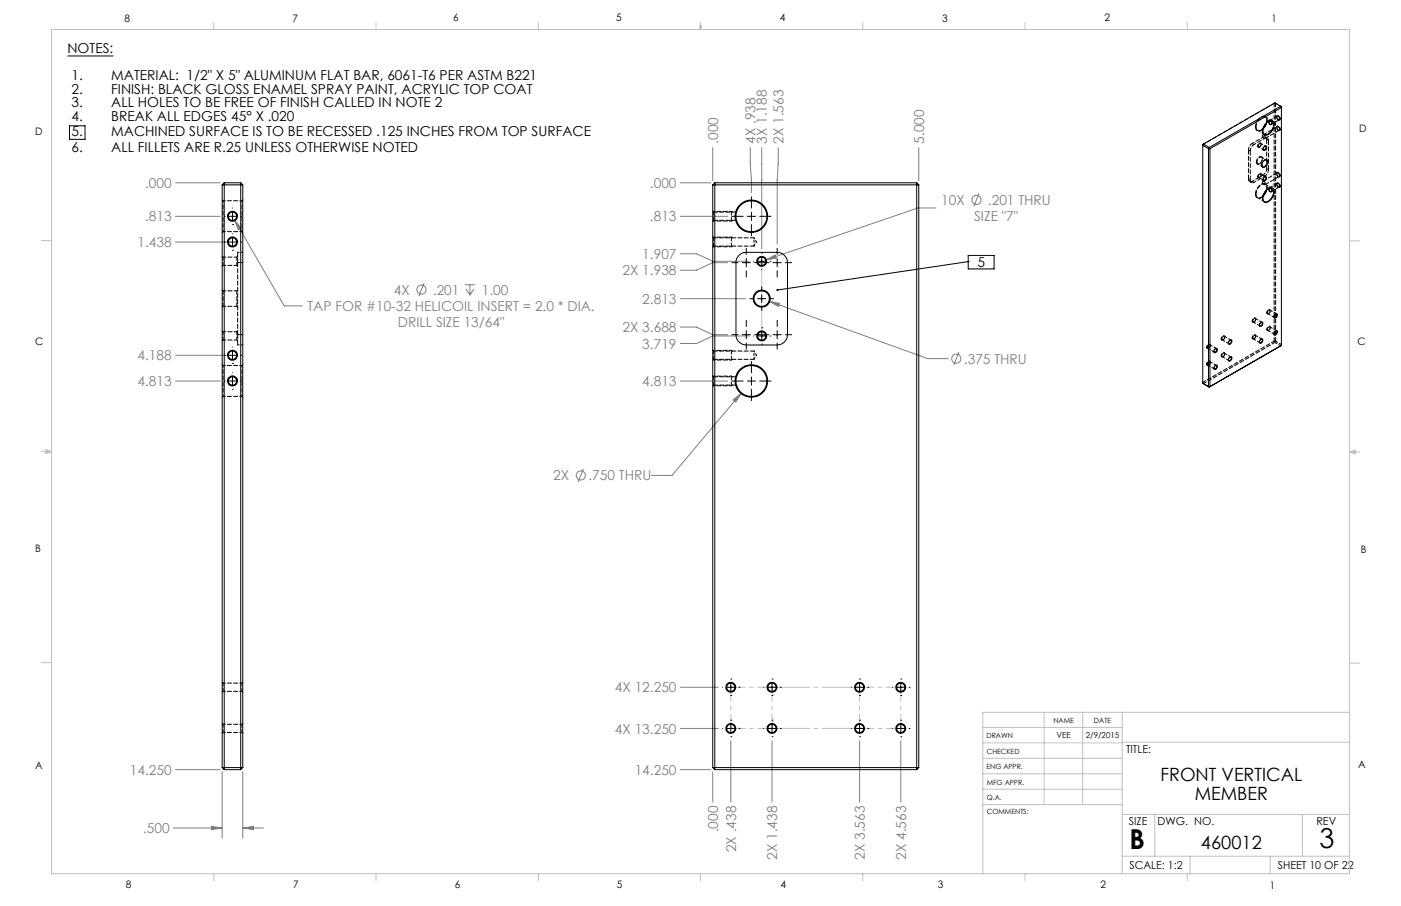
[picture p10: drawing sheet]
<svg xmlns="http://www.w3.org/2000/svg" width="432mm" height="279mm" viewBox="0 0 432 279" stroke-linecap="round" stroke-linejoin="round" font-family="sans-serif">
<g fill="none" stroke="#808080" stroke-width=".31">
<path d="M54.1 56.4h13.7M209.7 56.4h9.3M219.7 45.5v10.2M231.2 45.5l.4 13.9M234.8 45.5v31.3M239.9 45.5v5l-.4 5v19.8M283.2 45.5v10.2M301.8 59.6l-1.7 4M54.1 66.7h13.7M54.1 74.6h16.3M72.3 67.8l2.1 2.6-.9 .5zM72.3 67.8l15.3 26.5h5.6"/>
<path d="M209.7 66.7h14.6M209.7 78.2h5l5 2.4h11.2M288.5 64.1h-5.6l-46.9 16.1M130.7 87.3l-1.6 4M143.2 87.8h3.2M143.6 89.1l1.3 1.9M144.9 87.8v3.2M146 89.1l-1.1 1.9M209.7 92.1h20.1M224.3 81h-4.6l-5 2.3h-5M236 80.2l2.9-1.6 .4 1zM237 92.9l3.3 .7-.4 .9z"/>
<path d="M237 92.9l48.9 17.7h6.4M54.1 117.5h13.7M54.1 109.6h16.3M209.7 100.9h5l5 2.3h4.6M209.7 117.5h14.6M230.9 103.6h-11.2l-5 2.3h-5M295.6 108.6l-1.7 4M226 123.3l2.5-2.2-1.7 2.9zM228.5 121.1l-21.4 25.5h-6.3M179.8 144.6l-1.6 4M209.7 211.9h11.7M54.1 237.3h13.7"/>
<path d="M68.5 238v20.5M74.8 238v20.5M209.7 224.6h11.7M209.7 237.3h9.3M219.7 238v9.4M225.2 228.5v18.9M237.9 228.5v18.9M264.9 228.5v18.9M277.6 228.5v18.9M53.5 255.3h15M65.2 254.8l3.3 .5-3.3 .6zM74.8 255.3l3.3-.5v1.1z"/>
<path d="M74.8 255.3h6.4"/>
<circle cx="301" cy="61.6" r="1.4"/>
<circle cx="129.9" cy="89.3" r="1.42"/>
<circle cx="294.7" cy="110.6" r="1.41"/>
<circle cx="179" cy="146.6" r="1.41"/>
</g>
<g fill="none" stroke="#000" stroke-width=".31">
<path d="M20.8 17.3h14.1M21.4 38.8h4.8v4.2h-4.8zM69.1 74.6h.1M69.1 66.7h.1M70.4 74.6h2.5M70.4 66.7h2.5M71.6 77.2h.1M71.6 69.3h.1M71.6 64.1v.1M71.6 65.4v2.6M71.6 72.1h.1M71.6 73.4v2.5"/>
<path d="M74.2 74.6h.1M74.2 66.7h.1M225.6 66.7h3.5M230 76.6v1.9M230 79.7v2.6M230.3 66.7h2.6M231.6 60.7v3.5M231.6 65.4v2.6M231.6 69.3v3.4M234.1 66.7h3.5M234.8 78h.1M234.8 79.3v2.5"/>
<path d="M239.5 76.6v1.9M239.5 79.7v2.6M298.4 78.8h8v4.1h-8zM225.6 81h1.9M228.7 81h2.6M230 83.5v1.9M230 98.8v1.9M231.1 92.1h1.1M232.2 80.6h.1M232.6 81h1.9M233.5 92.1h2.5M233.5 80.6h2.5"/>
<path d="M234.8 83.1h.1M234.8 88.4v1.2M234.8 90.8v2.6M234.8 94.7v1M235.1 81h1.9M237.3 80.6h.1M237.3 92.1h1.1M238.3 81h2.5M239.5 83.5v1.9M239.5 98.8v1.9M242.1 81h1.9M298.4 80.7h.1"/>
<path d="M298.4 80.7l-58.8 8.7M69.1 109.6h.1M69.1 117.5h.1M70.4 109.6h2.5M70.4 117.5h2.5M71.6 112.1h.1M71.6 107h.1M71.6 108.3v2.5M71.6 114.9v.1M71.6 116.2v2.6M74.2 109.6h.1M74.2 117.5h.1"/>
<path d="M225.6 117.5h3.5M225.6 103.2h1.9M228.7 103.2h2.6M230 102v2.5M230 105.8v1.9M230.3 117.5h2.6M231.6 111.5v3.5M231.6 116.2v2.6M232.2 103.6h.1M232.6 103.2h1.9M233.5 103.6h2.5M234.1 117.5h3.5"/>
<path d="M234.8 101.1h.1M234.8 106.2h.1M234.8 102.3v2.6M235.1 103.2h1.9M237.3 103.6h.1M238.3 103.2h2.5M239.5 102v2.5M239.5 105.8v1.9M242.1 103.2h1.9M71.6 120.1h.1M231.6 120.1v3.4M222.7 211.9h.1"/>
<path d="M224 211.9h2.5M225.2 209.4h.1M225.2 214.5h.1M225.2 210.7v2.5M227.8 211.9h.1M235.4 211.9h.1M236.7 211.9h2.5M237.9 209.4h.1M237.9 214.5h.1M237.9 210.7v2.5M240.5 211.9h.1M262.4 211.9h.1"/>
<path d="M263.7 211.9h2.5M264.9 209.4h.1M264.9 214.5h.1M264.9 210.7v2.5M267.5 211.9h.1M275.1 211.9h.1M276.4 211.9h2.5M277.6 209.4h.1M277.6 214.5h.1M277.6 210.7v2.5M280.2 211.9h.1M222.7 224.6h.1"/>
<path d="M224 224.6h2.5M225.2 222.1h.1M225.2 227.2h.1M225.2 223.4v2.5M227.8 224.6h.1M235.4 224.6h.1M236.7 224.6h2.5M237.9 222.1h.1M237.9 227.2h.1M237.9 223.4v2.5M240.5 224.6h.1M262.4 224.6h.1"/>
<path d="M263.7 224.6h2.5M264.9 222.1h.1M264.9 227.2h.1M264.9 223.4v2.5M267.5 224.6h.1M275.1 224.6h.1M276.4 224.6h2.5M277.6 222.1h.1M277.6 227.2h.1M277.6 223.4v2.5M280.2 224.6h.1"/>
</g>
<path d="M394 39a.51 .51 0 0 0-.7 .4 .51 .51 0 0 0 .4 .6 .46 .46 0 0 0 .7 .2 .46 .46 0 0 0-.1-.8l-.3-.4M394 35.8a.51 .51 0 0 0-.7 .3 .51 .51 0 0 0 .4 .7 .46 .46 0 0 0 .7 .1 .46 .46 0 0 0-.1-.7l-.3-.4M394 53.3a.51 .51 0 0 0-.7 .3 .51 .51 0 0 0 .4 .7 .46 .46 0 0 0 .7 .1 .46 .46 0 0 0-.1-.7l-.3-.4M394 56.5a.51 .51 0 0 0-.7 .4 .51 .51 0 0 0 .4 .6 .46 .46 0 0 0 .7 .2 .46 .46 0 0 0-.1-.8l-.3-.4M71.7 73.1a1.48 1.48 0 0 1 1.3 2.2 1.48 1.48 0 0 1-2.6 .2 1.48 1.48 0 0 1 1.1-2.4h.2M71.7 65.2a1.48 1.48 0 0 1 1.3 2.2 1.48 1.48 0 0 1-2.6 .1 1.48 1.48 0 0 1 1.1-2.3h.2M71.7 108.1a1.48 1.48 0 0 1 1.3 2.1 1.48 1.48 0 0 1-2.6 .2 1.48 1.48 0 0 1 1.1-2.3h.2M71.7 116a1.48 1.48 0 0 1 1.3 2.2 1.48 1.48 0 0 1-2.6 .1 1.48 1.48 0 0 1 1.1-2.3h.2" fill="none" stroke="#000" stroke-width=".31" stroke-dasharray="1.3 .6" stroke-dashoffset=".7" stroke-linecap="butt"/>
<path d="M234.8 80.6v23" fill="none" stroke="#c0c0c0" stroke-width=".31" stroke-dasharray="15.2 1.3 1.3 1.3" stroke-dashoffset="5.6"/>
<path d="M238 211.9h26.9M238 224.6h26.9" fill="none" stroke="#c0c0c0" stroke-width=".31" stroke-dasharray="15.2 1.3 1.3 1.3" stroke-dashoffset="3.7"/>
<path d="M225.3 211.9h12.7M225.3 211.9v12.7M238 211.9v12.7M264.9 211.9h12.7M264.9 211.9v12.7M277.6 211.9v12.7M225.3 224.6h12.7M264.9 224.6h12.7" fill="none" stroke="#c0c0c0" stroke-width=".31" stroke-dasharray="15.2 1.3 1.3 1.3" stroke-dashoffset="10.8"/>
<g fill="none" stroke="#c0c0c0" stroke-width=".31">
<path d="M15.9 9.1h400v260.4h-400zM65.9 6.9v2.2M115.9 6.9v2.2M165.9 6.9v2.2M215.6 8h.6l-.3 1.1zM215.7 8l.2 1.1M215.9 6.9v2.2M216 8l-.1 1.1M265.9 6.9v2.2M315.9 6.9v2.2M365.9 6.9v2.2M12.7 74.2h3.2"/>
<path d="M415.9 74.3h3.2M12.7 139.3h3.2M14.2 139.1l1.7 .2M14.2 138.7l1.7 .6-1.7 .5zM15.9 139.3l-1.7 .3M415.9 139.4h3.2M415.9 139.4l1.8-.6v1.2zM415.9 139.4l1.8 .3M417.7 139.2l-1.8 .2M12.7 204.4h3.2M321.8 219.7v28.4M333.7 219.7v28.4"/>
<path d="M345.9 219.7v49.8M415.9 204.5h3.2M415.9 219.7h-113v49.8M302.9 233.9h43M302.9 229.1h43M302.9 224.3h43M302.9 238.6h43M345.9 228.9h70M302.9 248.1h43M302.9 243.4h43M345.9 251.2h70M355.9 251.2v12.9"/>
<path d="M401.4 251.2v12.9M65.9 269.5v2.1M115.9 269.5v2.1M165.9 269.5v2.1M215.9 269.5v2.1M265.9 269.5v2.1M315.9 269.5v2.1M345.9 264.1h70M365.9 269.5v2.1M366.8 264.1v5.4M391.5 264.1v5.4"/>
</g>
<path d="M219.7 73.1h5.7M219.7 76.1h5.7M219.7 65.2h5.7M219.7 68.2h5.7M219.7 108.1h5.7M219.7 111h5.7M219.7 116h5.7M219.7 119h5.7" fill="none" stroke="#000" stroke-width=".31" stroke-dasharray="1.3 .6" stroke-dashoffset=".7"/>
<path d="M225.4 76.1l.4-.2M225.4 73.1l.4 .2M225.4 68.2l.4-.2M225.4 65.2l.4 .2M225.4 111l.4-.2M225.4 108.1l.4 .2M225.4 119l.4-.2M225.4 116l.4 .2" fill="none" stroke="#000" stroke-width=".31" stroke-dasharray="1.3 .6"/>
<path d="M225.4 76.1v-3M225.4 68.2v-3M225.4 111v-2.9M225.4 119v-3" fill="none" stroke="#000" stroke-width=".31" stroke-dasharray="1.3 .6" stroke-dashoffset=".1"/>
<path d="M226 123.3l.8 .7 1.7-2.9zM236 80.2l3.3-.6-.4-1zM237 92.9l2.9 1.6 .4-.9zM65.2 254.8l3.3 .5-3.3 .6zM74.8 255.3l3.3-.5v1.1zM72.3 67.8l1.2 3.1 .9-.5z" fill="#808080"/>
<path d="M239.4 89.2a.34 .34 0 0 1 .5 .1 .34 .34 0 0 1-.2 .5 .34 .34 0 0 1-.4-.3l.3-.1-.3 .1z" fill="#000"/>
<g fill="none" stroke="#000" stroke-width=".31">
<path d="M390.2 38a1.46 1.46 0 0 1 2.3-.5 3.3 3.3 0 0 1-2.5 4.2 2.19 2.19 0 0 1 0-3.4zM390.4 37.8l-1.1 2 .7-1 .4-1M390.9 37.4a1.12 1.12 0 0 1 1.4 .1 1.12 1.12 0 0 1 .2 1.4 2.83 2.83 0 0 1-2.8 2.6l-.4-.6-.1-.5M391.2 37.3v.2a.55 .55 0 0 0 .1 .7 .55 .55 0 0 0 .7-.1v-.1M391.4 37.2a.66 .66 0 0 1 .6 .5 .66 .66 0 0 1-.3 .8l-.5-.2-.2-.9M394.7 32.8l-22 12.7M394.7 32.8l.2 .4-22 12.7M394.7 32.8l.2 .1v73.6M394.7 32.8l-1.8-1-22 12.7M68.5 57h6.3M68.5 57v179.7M69.1 56.4h5.1"/>
<path d="M69.1 56.4l-.6 .6M69.1 56.4v180.9M74.2 56.4v180.9M74.2 56.4l.6 .6M74.8 57v179.7M219.7 57h63.5M219.7 57v179.7M220.3 56.4v180.9M220.3 56.4l-.6 .6M220.3 56.4h62.2M282.5 56.4v180.9M282.5 56.4l.7 .6"/>
<path d="M283.2 57v179.7M370.9 44.5l-.2 .3 1.8 1.1M370.9 44.5l1.8 1M370.9 44.5l-.2 .1v73.6M372.5 45.9h.4M372.5 45.9v73.3M372.7 45.5l-.2 .4M372.7 45.5l.2 .4M372.9 45.9v73.3M389.6 49.5a.7 .7 0 0 1 1-.1 .7 .7 0 0 1 .1 1 1.14 1.14 0 0 1-1.7 1 1.81 1.81 0 0 1 .6-1.9zM389.6 45.3a.42 .42 0 0 1 .6-.2 .42 .42 0 0 1 .1 .6 .54 .54 0 0 1-.3 .7 .54 .54 0 0 1-.7-.4zM389.6 54.6a.47 .47 0 0 1 .8 0 .47 .47 0 0 1-.2 .7 .53 .53 0 0 1-.8 .4 .53 .53 0 0 1 .1-.9z"/>
<path d="M389.8 45.2l.1-.1a.61 .61 0 0 1 .1 .8 .61 .61 0 0 1-.7 .2v-.1M389.8 49.4a.55 .55 0 0 1 .7 0 .55 .55 0 0 1 .1 .7 1.13 1.13 0 0 1-1.6 1.2l-.1-.4M389.8 54.5a.58 .58 0 0 1 .4 .7 .58 .58 0 0 1-.7 .5l-.2-.3M390 59a1.62 1.62 0 0 1 2.5-.7 3.3 3.3 0 0 1-2.5 4.1 1.81 1.81 0 0 1-.5-2.7zM390.4 58.5l-1.1 2 .7-1 .4-1M390.9 58.1a1.12 1.12 0 0 1 1.4 .1 1.12 1.12 0 0 1 .2 1.5 2.83 2.83 0 0 1-2.8 2.5l-.4-.5-.1-.6M391.2 58v.2a.55 .55 0 0 0 .1 .7 .55 .55 0 0 0 .7-.1v-.1M391.4 58a.66 .66 0 0 1 .6 .5 .66 .66 0 0 1-.3 .7l-.5-.2-.2-.9M227.8 78.7a2.9 2.9 0 0 1 2.2-.9h9.5a3.2 3.2 0 0 1 3.2 3.2v22.2a3.3 3.3 0 0 1-3.2 3.2h-9.5a3.2 3.2 0 0 1-3.2-3.2v-22.2a2.9 2.9 0 0 1 1-2.3zM388.5 99.6a.42 .42 0 0 1 .6-.2 .42 .42 0 0 1 .1 .6 .54 .54 0 0 1-.4 .6 .54 .54 0 0 1-.6-.3zM388.7 99.4a.58 .58 0 0 1 .4 .7 .58 .58 0 0 1-.7 .4l-.2-.2M393 96.9a.41 .41 0 0 1 .6-.1 .41 .41 0 0 1 .1 .6 .54 .54 0 0 1-.4 .6 .54 .54 0 0 1-.7-.3z"/>
<path d="M393.1 96.8h.2a.54 .54 0 0 1 .1 .8 .54 .54 0 0 1-.8 .1M370.7 118.2l1.8 1M370.7 118.2l2 1.1M372.5 119.2h.4M372.5 119.2l.2 .1M372.9 119.2l-.2 .1M374.5 107.6a.47 .47 0 0 1 .7 0 .47 .47 0 0 1-.1 .7 .54 .54 0 0 1-.9 .4 .54 .54 0 0 1 .1-.9zM374.5 112.8a.47 .47 0 0 1 .7 0 .47 .47 0 0 1-.1 .7 .54 .54 0 0 1-.9 .4 .54 .54 0 0 1 .1-.9zM374.6 107.5h.2a.58 .58 0 0 1 .1 .8 .58 .58 0 0 1-.7 .2l-.1-.1M374.6 112.7h.2a.58 .58 0 0 1 .1 .7 .58 .58 0 0 1-.7 .3l-.1-.1M379 110.2a.42 .42 0 0 1 .6-.1 .42 .42 0 0 1 .1 .6 .56 .56 0 0 1-.4 .6 .56 .56 0 0 1-.7-.3zM379 105.1a.42 .42 0 0 1 .6-.2 .42 .42 0 0 1 .1 .6 .56 .56 0 0 1-.4 .6 .56 .56 0 0 1-.7-.3z"/>
<path d="M379.1 104.9h.1a.58 .58 0 0 1 .2 .8 .58 .58 0 0 1-.8 .2v-.1M379.1 110.1h.1a.58 .58 0 0 1 .2 .7 .58 .58 0 0 1-.8 .3v-.2M388.5 104.7a.42 .42 0 0 1 .6-.2 .42 .42 0 0 1 .1 .7 .54 .54 0 0 1-.4 .6 .54 .54 0 0 1-.6-.3zM388.7 104.6a.58 .58 0 0 1 .4 .7 .58 .58 0 0 1-.7 .4l-.2-.3M393 102.1a.41 .41 0 0 1 .6-.1 .41 .41 0 0 1 .1 .6 .54 .54 0 0 1-.4 .6 .54 .54 0 0 1-.7-.3zM393.1 102h.2a.54 .54 0 0 1 .1 .8 .54 .54 0 0 1-.8 .1M394.9 106.5l-22.2 12.8M394.9 106.5l-.2 .1M68.5 236.7h6.3M68.5 236.7l.6 .6M69.1 237.3h5.1M74.8 236.7l-.6 .6"/>
<path d="M219.7 236.7h63.5M219.7 236.7l.6 .6M220.3 237.3h62.2M283.2 236.7l-.7 .6"/>
<circle cx="71.7" cy="66.7" r="1.53"/>
<circle cx="71.7" cy="74.6" r="1.53"/>
<circle cx="71.7" cy="74.6" r="1.28"/>
<circle cx="71.7" cy="66.7" r="1.28"/>
<circle cx="231.6" cy="66.7" r="5"/>
<circle cx="231.6" cy="66.7" r="4.8"/>
<circle cx="234.7" cy="92.1" r="2.64"/>
<circle cx="234.8" cy="92.1" r="2.38"/>
<circle cx="234.8" cy="80.6" r="1.28"/>
<circle cx="234.8" cy="80.6" r="1.53"/>
<circle cx="71.7" cy="109.6" r="1.53"/>
<circle cx="71.7" cy="117.5" r="1.53"/>
<circle cx="71.7" cy="109.6" r="1.28"/>
<circle cx="71.7" cy="117.5" r="1.28"/>
<circle cx="231.6" cy="117.5" r="5"/>
<circle cx="231.6" cy="117.5" r="4.8"/>
<circle cx="234.8" cy="103.6" r="1.53"/>
<circle cx="234.8" cy="103.6" r="1.27"/>
<circle cx="225.2" cy="211.9" r="1.54"/>
<circle cx="225.2" cy="212" r="1.28"/>
<circle cx="237.9" cy="211.9" r="1.54"/>
<circle cx="237.9" cy="212" r="1.28"/>
<circle cx="264.9" cy="211.9" r="1.54"/>
<circle cx="264.9" cy="212" r="1.28"/>
<circle cx="277.6" cy="211.9" r="1.54"/>
<circle cx="277.6" cy="212" r="1.28"/>
<circle cx="225.2" cy="224.6" r="1.54"/>
<circle cx="225.2" cy="224.7" r="1.28"/>
<circle cx="237.9" cy="224.6" r="1.54"/>
<circle cx="237.9" cy="224.7" r="1.28"/>
<circle cx="264.9" cy="224.6" r="1.54"/>
<circle cx="264.9" cy="224.7" r="1.28"/>
<circle cx="277.6" cy="224.6" r="1.54"/>
<circle cx="277.6" cy="224.7" r="1.28"/>
</g>
<g fill="none" stroke="#000" stroke-width=".31" stroke-dasharray="1.3 .6" stroke-dashoffset=".3">
<path d="M370.7 44.5l22-12.7M385.1 56l.6 .3M385.4 46.5l-.6-.3M385.4 55.6l-.6-.3M386.5 44.6l-.6-.3M386.5 56.2l-.6-.3M389.8 42.6l-.5-.3M389.8 54.3l-.5-.3M390.6 42.6l-.5-.4M391 43.3l-.6-.3M391 52.4l-.6-.4M73 79.3v2.5"/>
<path d="M219.9 75.9v-2.6M219.9 68v-2.6M68.7 81.8v-2.5M68.7 104.9v-2.6M73 102.3v2.6M219.9 118.8v-2.6M219.9 110.8v-2.5M370.9 118.3l22-12.7M392.7 105.2l-22 12.7M68.7 213.2v-2.5M74.6 210.7v2.5M68.7 225.9v-2.5"/>
<path d="M74.6 223.4v2.5"/>
</g>
<g fill="none" stroke="#000" stroke-width=".31" stroke-dasharray="1.3 .6" stroke-dashoffset=".6">
<path d="M393.2 31.8l1.7 1.1M394.6 36.6a.66 .66 0 0 0-.2-.8 .66 .66 0 0 0-.9 .1 .73 .73 0 0 0 .2 .8 .73 .73 0 0 0 .9 .1v-.2M394.6 39.9a.66 .66 0 0 0-.2-.8 .66 .66 0 0 0-.9 .1 .73 .73 0 0 0 .2 .8 .73 .73 0 0 0 .9 0v-.1M385.9 44.3l3.4-2M386.5 44.6l3.3-2M387.6 45.1a.47 .47 0 0 0 .5 .4 .47 .47 0 0 0 .5-.6v-.2a.46 .46 0 0 0-.2-.7 .46 .46 0 0 0-.6 .5l-.2 .6M387.6 54.5a.47 .47 0 0 0 .5 .3 .47 .47 0 0 0 .5-.5v-.2a.46 .46 0 0 0-.2-.7 .46 .46 0 0 0-.6 .4l-.2 .7M389.3 54l-3.4 1.9M389.8 54.3l-3.3 1.9M394.6 54.1a.66 .66 0 0 0-.2-.8 .66 .66 0 0 0-.9 .1 .73 .73 0 0 0 .2 .8 .73 .73 0 0 0 .9 .1v-.2M394.6 57.4a.66 .66 0 0 0-.2-.8 .66 .66 0 0 0-.9 .1 .73 .73 0 0 0 .2 .8 .73 .73 0 0 0 .9 0v-.1M68.7 71.4v-9.5"/>
<path d="M68.7 71.4h5.9M74.6 61.9v9.5M74.6 61.9h-5.9M232.4 74.6v-1.3M232.4 75.9v-1.3M385.9 99a.47 .47 0 0 0 .6 .4 .47 .47 0 0 0 .4-.5l.1-.2a.46 .46 0 0 0-.3-.7 .46 .46 0 0 0-.6 .4l-.2 .6M390.4 96.4a.47 .47 0 0 0 .5 .4 .47 .47 0 0 0 .5-.5l.1-.2a.46 .46 0 0 0-.3-.7 .46 .46 0 0 0-.6 .4l-.2 .6M74.6 112.7v9.5M74.6 112.7h-5.9M232.4 109.5v-1.2M232.4 110.8v-1.3M371.9 107.1a.47 .47 0 0 0 .5 .4 .47 .47 0 0 0 .4-.5l.1-.2a.46 .46 0 0 0-.2-.7 .46 .46 0 0 0-.6 .4l-.2 .6"/>
<path d="M371.9 112.3a.47 .47 0 0 0 .5 .4 .47 .47 0 0 0 .4-.5l.1-.2a.46 .46 0 0 0-.2-.7 .46 .46 0 0 0-.6 .4l-.2 .6M376.4 104.5a.47 .47 0 0 0 .5 .4 .47 .47 0 0 0 .4-.5l.1-.2a.46 .46 0 0 0-.2-.7 .46 .46 0 0 0-.6 .4l-.2 .6M376.4 109.7a.47 .47 0 0 0 .5 .4 .47 .47 0 0 0 .4-.5l.1-.2a.46 .46 0 0 0-.2-.7 .46 .46 0 0 0-.6 .4l-.2 .6M385.9 104.2a.47 .47 0 0 0 .6 .4 .47 .47 0 0 0 .4-.5l.1-.2a.46 .46 0 0 0-.3-.7 .46 .46 0 0 0-.6 .4l-.2 .6M390.4 101.6a.47 .47 0 0 0 .5 .4 .47 .47 0 0 0 .5-.5l.1-.2a.46 .46 0 0 0-.3-.7 .46 .46 0 0 0-.6 .4l-.2 .6M392.9 105.6l1.8 1M394.9 106.3l-1.7-1.1M68.7 122.2v-9.5M68.7 122.2h5.9M68.7 213.2h5.9M74.6 210.7h-5.9M68.7 225.9h5.9"/>
<path d="M74.6 223.4h-5.9"/>
</g>
<g fill="none" stroke="#000" stroke-width=".31" stroke-dasharray="1.3 .6">
<path d="M389.3 39.8a1.14 1.14 0 0 1-1.4 .5 1.14 1.14 0 0 1-.8-1.2M390.4 37.8a1.27 1.27 0 0 0-.3-1.8 1.27 1.27 0 0 0-1.8 .4 4 4 0 0 0-1.4 2.7M390.5 37.2v-.1M391 37.3l-.1 .1M391 37.3l.4-.1M391.3 37.2l-.1 .1M391.4 37.2h-.1M392.1 38.1v-.1M392.7 31.8l.2-.1M392.7 31.8h.5M392.9 31.7l.3 .1M393.5 36v.1"/>
<path d="M393.5 39.2v.1M393.6 39.1l-4.4 2.5M394 36.9h.1M394.4 36.6v.2a.59 .59 0 0 1-.8-.2 .59 .59 0 0 1 .2-.8l.4 .3 .2 .5M394.4 39.9v.1a.59 .59 0 0 1-.8-.2 .59 .59 0 0 1 .2-.8l.4 .3 .2 .6M387.8 45.1a.56 .56 0 0 1 .2-.7 .56 .56 0 0 1 .7 .1 .54 .54 0 0 1-.2 .7 .54 .54 0 0 1-.7-.1M387.8 54.5a.56 .56 0 0 1 .2-.7 .56 .56 0 0 1 .7 0 .54 .54 0 0 1-.2 .8 .54 .54 0 0 1-.7-.1M388.2 45.4v-.1M388.2 54.8v-.1M388.2 50.5h.1M388.7 44.5v-.1M388.7 53.9v-.1"/>
<path d="M388.7 40.1h.1M388.9 50.8v.1M388.9 50.8v.2M389.1 49v-.1M389.1 41.9v-.2a.59 .59 0 0 1 .8 .3 .59 .59 0 0 1-.2 .7l-.4-.3-.2-.5M389.1 56.1v-.1a.59 .59 0 0 1 .8 .2 .59 .59 0 0 1-.2 .8l-.4-.3-.2-.6M389.2 40.3v.1M389.3 45.9v.1M389.3 55.3v.1M389.8 49.3v.1M389.8 45.1h.1M389.8 54.5h.1"/>
<path d="M389.9 42.7l4.4-2.5M389.9 57l4.4-2.6M390.4 58.5a1.27 1.27 0 0 0-.3-1.8 1.27 1.27 0 0 0-1.8 .4 4 4 0 0 0-1.4 2.8M390.5 57.9v-.1M391 58.1h-.1M391 58.1l.4-.1M391.3 57.9l-.1 .1M391.4 57.9h-.1M392.1 58.8v-.1M393.5 53.5v.1M393.5 56.7v.1M393.6 53.3l-4.4 2.6"/>
<path d="M394 40.1l.1 .1M394 54.4h.1M394 57.6l.1 .1M394.4 54.1v.2a.59 .59 0 0 1-.8-.2 .59 .59 0 0 1 .2-.8l.4 .3 .2 .5M394.4 57.4v.1a.59 .59 0 0 1-.8-.2 .59 .59 0 0 1 .2-.8l.4 .3 .2 .6M68.5 71.7l.2-.3M68.7 61.9l-.2-.2M68.7 79.3l-.2-.3M70.1 66.7l.1 .3M73.2 66.7h.1M73.2 66.7l-.1-.4M73.3 77.8v3.2"/>
<path d="M73.3 79l-.3 .3M74.6 71.4l.2 .3M74.8 61.7l-.2 .2M219.7 76.1l.2-.2M219.7 68.2l.2-.2M219.9 73.3l-.2-.2M219.9 65.4l-.2-.3M226.8 68l.3 .1M227.1 65.2l-.3 .2M388.7 60.9l.1-.1M389.2 61.1h.1M389.2 61.1v.1"/>
<path d="M389.3 60.5a1.14 1.14 0 0 1-1.4 .6 1.14 1.14 0 0 1-.8-1.2M68.5 94.7l.2-.2M68.5 82.1l.2-.3M68.7 89.7l-.2-.3M73 94.5l.3 .2M73 81.8l.3 .3M73.3 81v22.2M73.3 89.4l-.3 .3M386.1 99a.56 .56 0 0 1 .2-.6 .56 .56 0 0 1 .7 0 .54 .54 0 0 1-.1 .8 .54 .54 0 0 1-.8-.2M386.5 99.3h.1M387 98.5v-.1M388.7 99.4h-.1"/>
<path d="M390.6 96.4a.56 .56 0 0 1 .2-.6 .56 .56 0 0 1 .7 0 .54 .54 0 0 1-.1 .8 .54 .54 0 0 1-.8-.2M391 96.7h.1M391.5 95.9v-.1M392.7 97.6v.1M393.2 96.8h-.1M68.5 105.1l.2-.2M68.7 112.7l-.2-.2M68.7 102.3l-.2-.2M70.1 117.5l.1 .3M73 104.9l.3 .2M73.2 117.5h.1M73.2 117.5l-.1-.4"/>
<path d="M73.3 103.2v3.2M73.3 102.1l-.3 .2M74.8 112.5l-.2 .2M219.7 119l.2-.2M219.7 111.1l.2-.3M219.9 116.2l-.2-.3M219.9 108.3l-.2-.3M226.8 118.8l.3 .1M227.1 116l-.3 .2M370.9 118.3l-.2-.4M372.1 107.1a.56 .56 0 0 1 .2-.6 .56 .56 0 0 1 .7 0 .54 .54 0 0 1-.2 .8 .54 .54 0 0 1-.7-.2M372.1 112.3a.56 .56 0 0 1 .2-.6 .56 .56 0 0 1 .7 0 .54 .54 0 0 1-.2 .7 .54 .54 0 0 1-.7-.1"/>
<path d="M372.4 107.4h.1M372.4 112.6h.1M373 106.6v-.1M373 111.8v-.1M374.1 108.3v.1M374.1 113.5h.1M374.1 113.5v.1M374.7 107.5h-.1M374.7 112.7h-.1M376.6 104.5a.56 .56 0 0 1 .2-.6 .56 .56 0 0 1 .7 0 .54 .54 0 0 1-.2 .8 .54 .54 0 0 1-.7-.2M376.6 109.7a.56 .56 0 0 1 .2-.6 .56 .56 0 0 1 .7 0 .54 .54 0 0 1-.2 .8 .54 .54 0 0 1-.7-.2M376.9 104.8h.1"/>
<path d="M376.9 110h.1M377.5 104v-.1M377.5 109.2v-.1M378.6 105.7v.1M378.6 110.9h.1M378.6 110.9v.1M379.2 104.9h-.1M379.2 110.1h-.1M386.1 104.2a.56 .56 0 0 1 .2-.6 .56 .56 0 0 1 .7 0 .54 .54 0 0 1-.1 .7 .54 .54 0 0 1-.8-.1M386.5 104.5h.1M387 103.7v-.1M388.2 100.2v.1"/>
<path d="M388.2 105.4h.1M388.2 105.4v.1M388.7 104.6h-.1M390.6 101.6a.56 .56 0 0 1 .2-.6 .56 .56 0 0 1 .7 0 .54 .54 0 0 1-.1 .8 .54 .54 0 0 1-.8-.2M391 101.9h.1M391.5 101.1v-.1M392.7 102.8h.1M392.7 102.8v.1M392.7 105.2h.5M392.9 105.6l.3-.4M392.9 105.6l-.2-.4M393.2 102h-.1"/>
<path d="M394.9 106.3l-.2 .3M68.5 122.5l.2-.3M74.6 122.2l.2 .3M68.5 213.5l.2-.3M68.7 210.7l-.2-.3M74.6 213.2l.2 .3M74.8 210.4l-.2 .3M68.5 226.2l.2-.3M68.7 223.4l-.2-.3M74.6 225.9l.2 .3M74.8 223.1l-.2 .3"/>
</g>
<path d="M392.7 31.8v73.4M219.9 68h6.9M219.9 75.9h12.5M226.8 65.4h-6.9M232.4 73.3h-12.5M219.9 118.8h6.9M219.9 110.8h12.5M226.8 116.2h-6.9M232.4 108.3h-12.5M393.2 105.2v-73.4" fill="none" stroke="#000" stroke-width=".31" stroke-dasharray="1.3 .6" stroke-dashoffset=".1"/>
<path d="M232.4 75.9l.8-1.3M233.2 74.6l-.8-1.3M232.4 110.8l.8-1.3M233.2 109.5l-.8-1.2" fill="none" stroke="#000" stroke-width=".31" stroke-dasharray="1.3 .6" stroke-dashoffset=".7"/>
<path d="M390.9 37.4a3.7 3.7 0 0 0-1.7 2.9M390.9 58.1a3.7 3.7 0 0 0-1.7 3" fill="none" stroke="#000" stroke-width=".31" stroke-dasharray="1.3 .6" stroke-dashoffset="-.2"/>
<path d="M387.1 39.1a3.1 3.1 0 0 1 2.7-3.1 1.38 1.38 0 0 1 .6 1.8M391.9 38.3l2.4-1.4M393.6 35.8l-2.3 1.4M387.1 59.9a3.1 3.1 0 0 1 2.7-3.1 1.38 1.38 0 0 1 .6 1.7M387.2 50a.68 .68 0 0 0 .6 .7 .68 .68 0 0 0 .8-.5 1.11 1.11 0 0 0 0-2 1.8 1.8 0 0 0-1.4 1.8M391.9 59l2.4-1.3M393.6 56.6l-2.3 1.3M68.7 94.5v-4.8M73 89.7v4.8" fill="none" stroke="#000" stroke-width=".31" stroke-dasharray="1.3 .6" stroke-dashoffset=".2"/>
<path d="M386.9 39.1a1.22 1.22 0 0 0 1 1.3 1.22 1.22 0 0 0 1.4-.7M384.8 55.3v-9.1M385.4 55.6v-9.1M386.9 59.9a1.22 1.22 0 0 0 1 1.2 1.22 1.22 0 0 0 1.4-.6M390.4 43v9M391 43.3v9.1" fill="none" stroke="#000" stroke-width=".31" stroke-dasharray="1.3 .6" stroke-dashoffset="-.1"/>
<g fill="none" stroke="#000" stroke-width=".31" stroke-dasharray="1.3 .6" stroke-dashoffset=".5">
<path d="M392.1 38l-.7-.8M387.4 50a1.23 1.23 0 0 1 1.6-1.4 1.42 1.42 0 0 1-1.4 1.9l-.2-.5M389.8 45.1l-.5 .8M389.8 54.5l-.5 .8M392.1 58.7l-.7-.8M388.7 99.4l-.5 .8M393.2 96.8l-.5 .8M374.6 107.5l-.5 .8M374.6 112.7l-.5 .8M379.1 104.9l-.5 .8M379.1 110.1l-.5 .8M388.7 104.6l-.5 .8"/>
<path d="M393.2 102l-.5 .8"/>
</g>
<g fill="none" stroke="#000" stroke-width=".31" stroke-dasharray="1.3 .6" stroke-dashoffset=".4">
<path d="M392.1 37.3l-2.1-1.2M384.8 46.2a2.48 2.48 0 0 1 1.1-1.9M385.4 46.5a2.48 2.48 0 0 1 1.1-1.9M387.6 40.2l2.1 1.2M390.4 52a2.48 2.48 0 0 1-1.1 2M391 52.4a2.48 2.48 0 0 1-1.2 1.9M392.1 58l-2.1-1.2M73 79.3h-4.3M387.6 61l2.1 1.1M68.7 94.5h4.3M68.7 81.8h4.3M73 89.7h-4.3"/>
<path d="M386.2 99.3l2.1 1.2M388.9 99.4l-2-1.2M390.7 96.7l2.1 1.2M393.4 96.8l-2-1.2M68.7 104.9h4.3M73 102.3h-4.3M372.2 107.4l2.1 1.2M372.2 112.6l2.1 1.2M374.9 107.5l-2-1.2M374.9 112.7l-2-1.2M376.7 104.8l2.1 1.2M376.7 110l2.1 1.2"/>
<path d="M379.4 104.9l-2.1-1.2M379.4 110.1l-2.1-1.2M386.2 104.5l2.1 1.2M388.9 104.6l-2-1.2M390.7 101.9l2.1 1.2M393.4 102l-2-1.2"/>
</g>
<path d="M387.7 50.5l1.5 .9M387.9 45.3l1.5 .9M387.9 54.7l1.5 .9M389.8 49.4l-.7 .7-.2 .7M390.1 45.1l-1.5-.9M390.1 54.5l-1.5-.9M390.3 49.3l-1.5-.8" fill="none" stroke="#000" stroke-width=".31" stroke-dasharray="1.3 .6" stroke-dashoffset=".9"/>
<path d="M385.9 55.9a.68 .68 0 0 1-.8 .1 .68 .68 0 0 1-.3-.7M386.5 56.2a.68 .68 0 0 1-.8 .1 .68 .68 0 0 1-.3-.7M389.3 42.3a.68 .68 0 0 1 .8-.1 .68 .68 0 0 1 .3 .8M389.8 42.6a.68 .68 0 0 1 .8 0 .68 .68 0 0 1 .4 .7M73.3 77.8h1.5M73.3 81h1.5M73.3 106.4h1.5M73.3 103.2h1.5" fill="none" stroke="#000" stroke-width=".31" stroke-dasharray="1.3 .6" stroke-dashoffset=".8"/>
<g font-size="8.5">
<text x="348.1" y="261.8">B</text>
<text x="406.7" y="261.6">3</text>
</g>
<g font-size="5.6">
<text x="357.7" y="240.9">FRONT VERTICAL</text>
<text x="368.2" y="246.6">MEMBER</text>
<text x="370.1" y="261.7">460012</text>
</g>
<g font-size="4.2">
<text x="20.8" y="16.3">NOTES:</text>
<text x="22.1" y="24.7">1.</text>
<text x="22.1" y="28.9">2.</text>
<text x="34.3" y="24.7">MATERIAL: 1/2&quot; X 5&quot; ALUMINUM FLAT BAR, 6061-T6 PER ASTM B221</text>
<text x="34.3" y="28.9">FINISH: BLACK GLOSS ENAMEL SPRAY PAINT, ACRYLIC TOP COAT</text>
<text x="22.1" y="33">3.</text>
<text x="34.3" y="33">ALL HOLES TO BE FREE OF FINISH CALLED IN NOTE 2</text>
<text x="22.1" y="37.2">4.</text>
<text x="34.3" y="37.2">BREAK ALL EDGES 45° X .020</text>
<text x="22.1" y="42">5.</text>
<text x="22.1" y="46.9">6.</text>
<text x="34.3" y="42">MACHINED SURFACE IS TO BE RECESSED .125 INCHES FROM TOP SURFACE</text>
<text x="34.3" y="46.9">ALL FILLETS ARE R.25 UNLESS OTHERWISE NOTED</text>
<text x="301.3" y="82.3">5</text>
</g>
<g font-size="4.2" fill="#808080">
<text x="221.3" y="44.3" transform="rotate(-90 221.3 44.3)">.000</text>
<text x="232.9" y="44.3" transform="rotate(-90 232.9 44.3)">4X .938</text>
<text x="236.4" y="44.3" transform="rotate(-90 236.4 44.3)">3X 1.188</text>
<text x="241.5" y="44.3" transform="rotate(-90 241.5 44.3)">2X 1.563</text>
<text x="284.8" y="44.3" transform="rotate(-90 284.8 44.3)">5.000</text>
<text x="44.7" y="58">.000</text>
<text x="200.3" y="58">.000</text>
<text x="290.1" y="63.2">10X</text>
<text x="304.5" y="63.2">.201 THRU</text>
<text x="44.7" y="68.3">.813</text>
<text x="200.3" y="68.3">.813</text>
<text x="300.2" y="68.3">SIZE &quot;7&quot;</text>
<text x="42.4" y="76.2">1.438</text>
<text x="198" y="79.8">1.907</text>
<text x="191.9" y="84.9">2X 1.938</text>
<text x="94.8" y="95.9">TAP FOR #10-32 HELICOIL INSERT = 2.0 * DIA.</text>
<text x="121.4" y="90.9">4X</text>
<text x="133.4" y="90.9">.201</text>
<text x="148.5" y="90.9">1.00</text>
<text x="198" y="93.7">2.813</text>
<text x="122.6" y="101">DRILL SIZE 13/64&quot;</text>
<text x="191.9" y="102.4">2X 3.688</text>
<text x="198" y="107.5">3.719</text>
<text x="42.4" y="111.1">4.188</text>
<text x="297.1" y="112.1">.375 THRU</text>
<text x="42.4" y="119.1">4.813</text>
<text x="198" y="119.1">4.813</text>
<text x="170.5" y="148.2">2X</text>
<text x="181.4" y="148.2">.750 THRU</text>
<text x="189.5" y="213.5">4X 12.250</text>
<text x="189.5" y="226.2">4X 13.250</text>
<text x="40" y="238.9">14.250</text>
<text x="195.6" y="238.9">14.250</text>
<text x="44.1" y="256.9">.500</text>
<text x="221.3" y="256.7" transform="rotate(-90 221.3 256.7)">.000</text>
<text x="226.9" y="262.8" transform="rotate(-90 226.9 262.8)">2X .438</text>
<text x="239.6" y="265.2" transform="rotate(-90 239.6 265.2)">2X 1.438</text>
<text x="266.5" y="265.2" transform="rotate(-90 266.5 265.2)">2X 3.563</text>
<text x="279.2" y="265.2" transform="rotate(-90 279.2 265.2)">2X 4.563</text>
</g>
<g font-size="3.4">
<text x="347.1" y="232.3">TITLE:</text>
<text x="347.9" y="254.3">SIZE</text>
<text x="356.7" y="254.4">DWG. NO.</text>
<text x="405.7" y="254.5">REV</text>
<text x="348.1" y="267.9">SCALE: 1:2</text>
<text x="393.8" y="267.9">SHEET 10 OF 22</text>
</g>
<g font-size="3.2">
<text x="38.3" y="6.7">8</text>
<text x="90.2" y="6.7">7</text>
<text x="139.7" y="6.5">6</text>
<text x="190" y="6.5">5</text>
<text x="240.4" y="6.6">4</text>
<text x="290.4" y="6.7">3</text>
<text x="340.4" y="6.5">2</text>
<text x="391.9" y="6.7">1</text>
<text x="10.9" y="41.6">D</text>
<text x="418.9" y="40.7">D</text>
<text x="10.9" y="106.3">C</text>
<text x="418.4" y="106.4">C</text>
<text x="10.8" y="170.2">B</text>
<text x="419.4" y="170.6">B</text>
<text x="10.8" y="237.2">A</text>
<text x="418.6" y="236.8">A</text>
<text x="38.8" y="273.8">8</text>
<text x="90.4" y="273.8">7</text>
<text x="140.2" y="273.8">6</text>
<text x="190.1" y="273.9">5</text>
<text x="240.5" y="273.8">4</text>
<text x="289" y="273.9">3</text>
<text x="339.1" y="273.8">2</text>
<text x="391.4" y="274.1">1</text>
</g>
<g font-size="2.5">
<text x="325.6" y="227.6">VEE</text>
<text x="334.6" y="227.7">2/9/2015</text>
</g>
<g font-size="2.2">
<text x="304.1" y="227.7">DRAWN</text>
<text x="324.7" y="222.9">NAME</text>
<text x="337.2" y="222.9">DATE</text>
<text x="304.1" y="232.6">CHECKED</text>
<text x="304" y="237.2">ENG APPR.</text>
<text x="304.2" y="241.9">MFG APPR.</text>
<text x="304.1" y="246.7">Q.A.</text>
<text x="304.1" y="250.9">COMMENTS:</text>
</g>
</svg>
